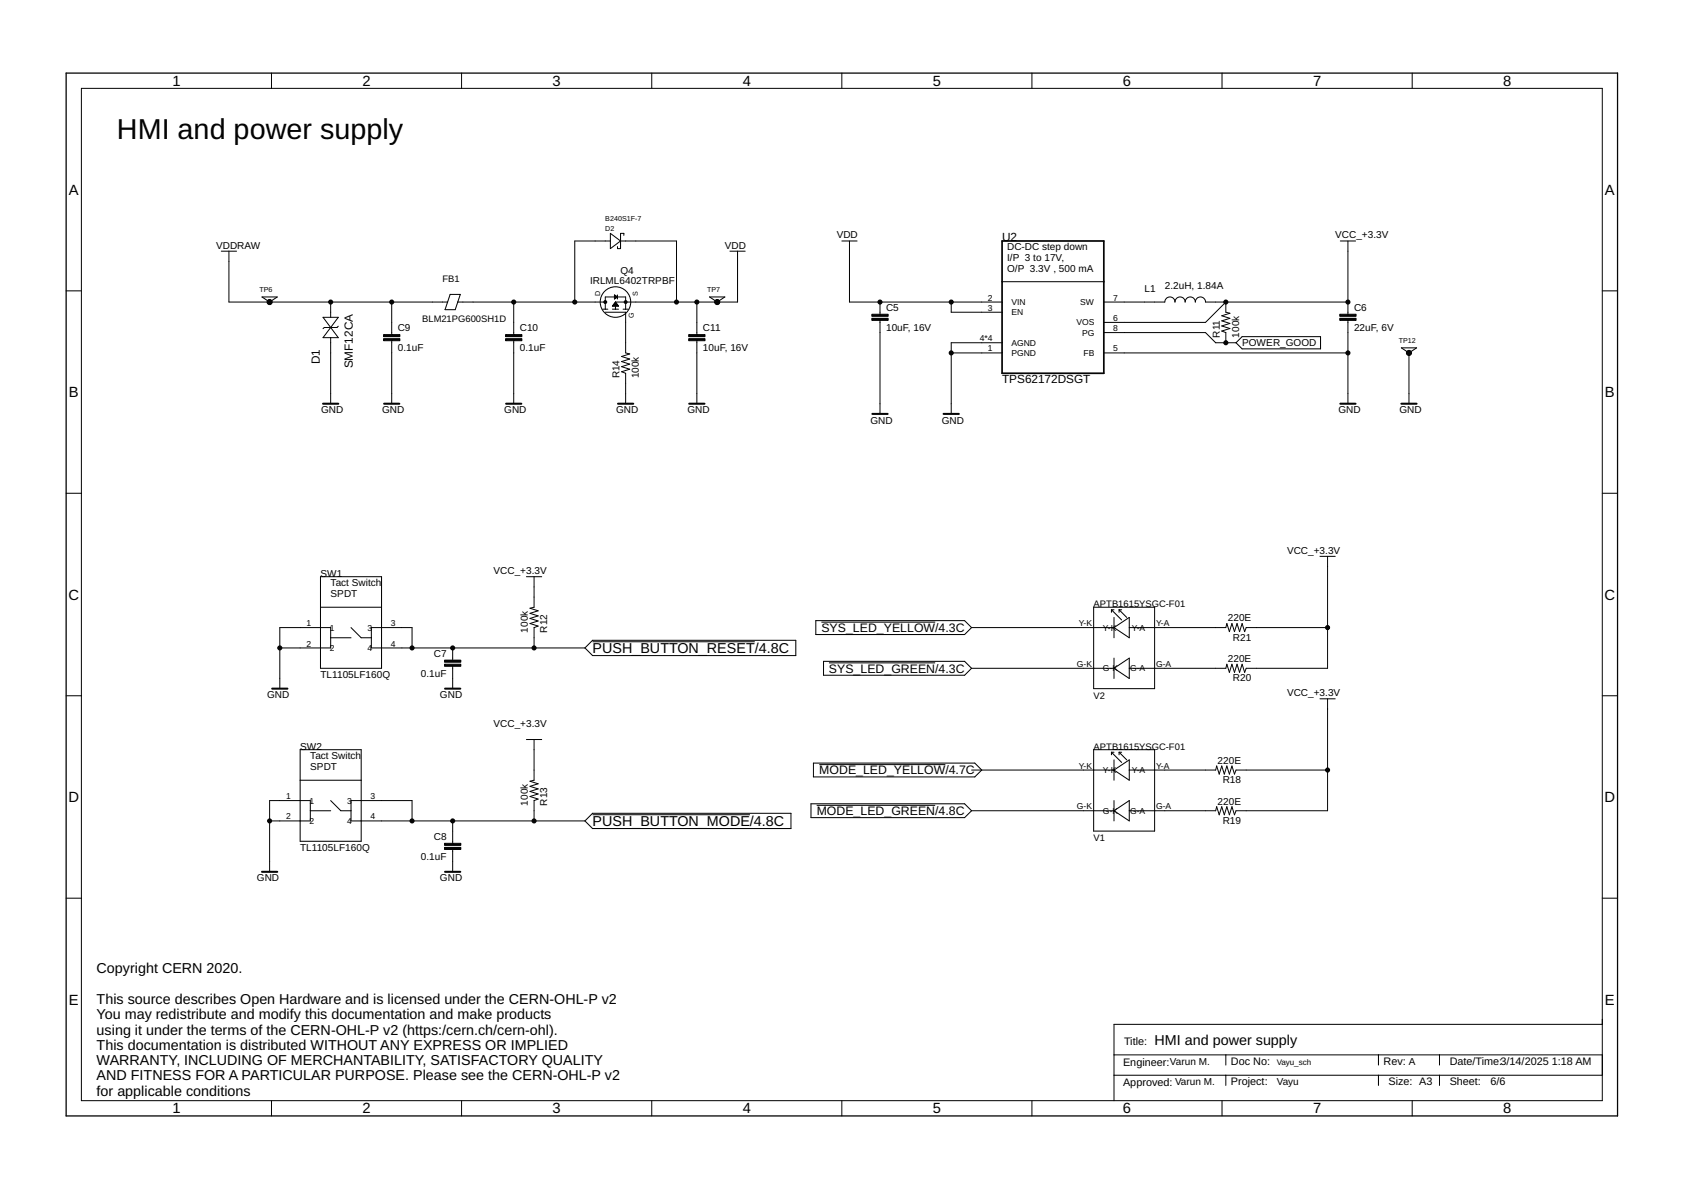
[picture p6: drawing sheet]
<svg xmlns="http://www.w3.org/2000/svg" width="420mm" height="297mm" viewBox="0 0 420 297" stroke-linecap="round" stroke-linejoin="round" font-family="sans-serif">
<g fill="none" stroke="#000" stroke-width=".25">
<path d="M67.8 18.2v3.9M115.2 18.2v3.9M162.7 18.2v3.9M210.2 18.2v3.9M257.6 18.2v3.9M305.1 18.2v3.9M352.6 18.2v3.9M20.3 22.1h379.7v252.6h-379.7zM152.4 58.3l2.5 1.9-2.5 1.9zM154.9 58.3v3.8M155 58.3h.7v.5M16.5 72.6h3.8"/>
<path d="M55.2 62.7h3.9M57.1 62.7v12.7h54.6M65.4 74.1h3.8l-1.9 1.3zM80.6 79.2h3.9l-3.9 5.1h3.9zM82.5 75.4v3.8M97.8 75.4v8.1M112.4 73.5h2.5l-1.3 3.8h-2.5zM114.3 75.4h36.8M128.2 75.4v8.1M150.5 77.2h1.2M151.1 77.9h5.1v10.2l1 .2-2 .7 2 .6-2 .7 2 .6-2 .6 2 .7-2 .6 1 .4v7.6M151.1 77.2v-3.1h5.1v3.1"/>
<path d="M152.4 60.2h-8.9v15.2M152.9 77.2h1.5M153 76.3h1.3M153.1 76.1h1.1M153.2 76h.9M153.3 75.9h.7M153.4 75.8h.5M153.4 73.6l.8 .5-.8 .5zM153.4 74.6h.1M153.4 74.5h.2M153.4 74.3h.4M153.4 74.2h.6"/>
<path d="M153.4 74.1h.7M153.4 74h.5M153.4 73.9h.4M153.4 73.7h.2M153.5 75.7h.4M153.5 75.5h.3M153.6 75.4v1.8M153.6 75.4l.8 1h-1.5zM154.2 61.6v.5h.7M154.2 73.6v1M154.9 60.2h14v15.2M155.6 77.2h1.2"/>
<path d="M174 75.4v8.1M177.1 74.1h3.9l-2 1.3zM182.2 62.7h3.8M184.1 62.7v12.7h-30.5M210.2 60.2h3.8M212.1 60.2v15.2h38.1M219.7 75.4v3M219.7 80v23.3M237.5 75.4v2.5h12.7M250.2 70.3h25.4M275.6 75.4h15.2a1.27 1.27 0 0 1 1.3-1.3 1.27 1.27 0 0 1 1.2 1.3 1.27 1.27 0 0 1 1.3-1.3 1.27 1.27 0 0 1 1.3 1.3 1.27 1.27 0 0 1 1.2-1.3 1.27 1.27 0 0 1 1.3 1.3 1.27 1.27 0 0 1 1.3-1.3 1.27 1.27 0 0 1 1.2 1.3h35.6M334.6 60.2h3.8"/>
<path d="M336.5 60.2v18.2M336.5 80v20.8M400 72.6h3.8M82.5 84.3v16.5M84.5 81.4l-.4 .3h-3.1l-.4 .3M97.8 85v15.8M128.2 85v15.8M174 85v15.8M237.5 88.1h12.7M250.2 85.6h-12.7v17.7M275.6 80.5h25.3l5.1-5.1v2.5l1 .3-2 .6 2 .7-2 .6 2 .6-2 .7 2 .6-2 .6 1 .4v2.6M275.6 88.1h60.9"/>
<path d="M275.6 83h25.3l2.6 2.6h5.1M310.1 84h19.6v3.1h-19.6l-1.5-1.5zM349.8 86.8h3.9l-2 1.3zM351.7 88.1v12.7M16.5 123.1h3.8M329.5 138.9h3.8M331.4 138.9v27.9h-20.3l-.4 1-.6-2-.6 2-.7-2-.6 2-.6-2-.7 2-.6-2-.3 1h-24.1M400 123.1h3.8M80 144h15.2v22.8h-15.2zM80 151.6h15.2M82.5 159.2h5.1M87.6 156.7l2.6 2.5h2.5"/>
<path d="M131.4 144h3.8M133.3 144v7.6l-1 .2 2 .7-2 .6 2 .6-2 .7 2 .6-2 .6 2 .7-1 .4v5M147.9 159.8h50.8v3.8h-50.8l-1.9-1.9zM203.7 154.9h37.1l1.7 1.8-1.7 1.7h-37.1zM205.1 155.3h28.4M242.5 156.7h35.6M273 151.6h15.2v20.3h-15.2zM277.5 152.2v.6M277.5 152.2l2.5 2.5M277.5 152.2h.6M278.1 154.1v5.1M278.1 156.7l3.8-2.6v5.1z"/>
<path d="M279.4 152.2v.6M279.4 152.2l1.9 1.9M279.4 152.2h.6M281.9 156.7h24.1l.3-1.1 .6 2.1 .7-2.1 .6 2.1 .6-2.1 .7 2.1 .6-2.1 .6 2.1 .4-1h20.3M16.5 173.7h3.8M69.8 161.7h12.7v-5h-12.7v15.2M102.9 161.7v-5h-10.2v5h53.3M113 161.7v3.1M113 166.3v5.6M147.9 160.2h40.5M205.6 165.1h35.2l1.7 1.7-1.7 1.8h-35.2zM206.9 165.5h26.6"/>
<path d="M242.5 166.8h35.6M278.1 164.3v5.1M278.1 166.8l3.8-2.5v5.1zM329.5 174.4h3.8M331.4 174.4v28h-22.8l-.4 1-.6-2-.7 2-.6-2-.7 2-.6-2-.6 2-.7-2-.2 1h-21.6M400 173.7h3.8M74.9 187.1h15.3v22.9h-15.3zM74.9 194.8h15.3M82.5 199.8l2.6 2.6h2.5M131.4 184.6h3.8M133.3 184.6v10.2l-1 .2 2 .6-2 .7 2 .6-2 .6 2 .7-2 .6 2 .7-1 .3v5.1M203.1 190.5h40.3l1.7 1.7-1.7 1.7h-40.3z"/>
<path d="M204.5 190.9h31.5M242.5 192.2h35.6M273 187.1h15.2v20.4h-15.2zM277.5 187.8l2.5 2.5M277.5 187.8h.6M277.5 187.8v.6M278.1 189.7v5.1M278.1 199.8v5.1M278.1 192.2l3.8-2.5v5.1zM279.4 187.8l1.9 1.9M279.4 187.8h.6M279.4 187.8v.6"/>
<path d="M281.9 192.2h21.6l.2-1 .7 2 .6-2 .6 2 .7-2 .6 2 .7-2 .6 2 .4-1h22.8M67.3 204.9h10.2v-5.1h-10.2v17.8M77.5 202.4h5M102.9 204.9v-5.1h-15.3v5.1h58.4M113 204.9v5.6M113 212v5.6M147.9 203h49.6v3.8h-49.6l-1.9-1.9zM147.9 203.4h39.3M202.5 200.6h38.3l1.7 1.8-1.7 1.7h-38.3zM203.9 201h29.6M242.5 202.4h35.6M278.1 202.4l3.8-2.6v5.1z"/>
<path d="M16.5 224.2h3.8M400 224.2h3.8M400 255.7h-121.9v19M67.8 274.7v3.9M115.2 274.7v3.9M162.7 274.7v3.9M210.2 274.7v3.9M257.6 274.7v3.9M278.1 268.4h121.9M278.1 263.3h121.9M305.1 274.7v3.9M306 263.3v2.6"/>
<path d="M306 268.4v2.5M344.1 263.3v2.6M344.1 268.4v2.5M352.6 274.7v3.9M359.4 263.3v2.6M359.4 268.4v2.5"/>
<circle cx="153.6" cy="75.4" r="3.8"/>
</g>
<path d="M16.5 18.2h387.3v260.4h-387.3z" fill="none" stroke="#000" stroke-width=".32"/>
<path d="M250.2 60.2h25.4v33h-25.4z" fill="none" stroke="#000" stroke-width=".42"/>
<g fill="none" stroke="#000" stroke-width=".51">
<path d="M80.6 100.8h3.9M95.9 100.8h3.8M126.3 100.8h3.9M154.3 100.8h3.8M172.1 100.8h3.8M217.8 103.3h3.8M235.6 103.3h3.8M334.6 100.8h3.8M349.8 100.8h3.9M67.9 171.9h3.9M111.1 171.9h3.8M65.4 217.6h3.8"/>
<path d="M111.1 217.6h3.8"/>
</g>
<g fill="#000" stroke="#000" stroke-width=".25">
<path d="M217.7 79.5h4v.5h-4zM217.7 78.4h4v.6h-4zM334.5 79.5h4v.5h-4zM334.5 78.4h4v.6h-4zM95.8 84.5h4v.5h-4zM95.8 83.5h4v.5h-4zM126.2 84.5h4.1v.5h-4.1zM126.2 83.5h4.1v.5h-4.1zM171.9 84.5h4.1v.5h-4.1zM171.9 83.5h4.1v.5h-4.1zM111 165.8h4v.5h-4zM111 164.8h4v.5h-4z"/>
<path d="M111 211.5h4v.5h-4zM111 210.5h4v.5h-4z"/>
</g>
<g fill="#000" stroke="#000" stroke-width=".25">
<circle cx="67.3" cy="75.4" r=".51"/>
<circle cx="67.3" cy="75.4" r=".64"/>
<circle cx="82.5" cy="75.4" r=".51"/>
<circle cx="97.8" cy="75.4" r=".51"/>
<circle cx="128.2" cy="75.4" r=".51"/>
<circle cx="143.5" cy="75.4" r=".51"/>
<circle cx="151.1" cy="75.4" r=".36"/>
<circle cx="156.2" cy="75.4" r=".36"/>
<circle cx="168.9" cy="75.4" r=".51"/>
<circle cx="174" cy="75.4" r=".51"/>
<circle cx="179" cy="75.4" r=".51"/>
<circle cx="179" cy="75.4" r=".64"/>
<circle cx="219.7" cy="75.4" r=".51"/>
<circle cx="237.5" cy="75.4" r=".51"/>
<circle cx="306" cy="75.4" r=".51"/>
<circle cx="336.5" cy="75.4" r=".51"/>
<circle cx="237.5" cy="88.1" r=".51"/>
<circle cx="306" cy="85.6" r=".51"/>
<circle cx="336.5" cy="88.1" r=".51"/>
<circle cx="351.7" cy="88.1" r=".64"/>
<circle cx="331.4" cy="156.7" r=".51"/>
<circle cx="69.8" cy="161.7" r=".51"/>
<circle cx="102.9" cy="161.7" r=".51"/>
<circle cx="113" cy="161.7" r=".51"/>
<circle cx="133.3" cy="161.7" r=".51"/>
<circle cx="331.4" cy="192.2" r=".51"/>
<circle cx="67.3" cy="204.9" r=".51"/>
<circle cx="102.9" cy="204.9" r=".51"/>
<circle cx="113" cy="204.9" r=".51"/>
<circle cx="133.3" cy="204.9" r=".51"/>
</g>
<text font-size="7.2" x="29.2" y="34.8">HMI and power supply</text>
<g font-size="3.7">
<text x="43" y="21.4">1</text>
<text x="90.5" y="21.4">2</text>
<text x="138" y="21.4">3</text>
<text x="185.4" y="21.4">4</text>
<text x="232.9" y="21.4">5</text>
<text x="280.3" y="21.4">6</text>
<text x="327.8" y="21.4">7</text>
<text x="375.3" y="21.4">8</text>
<text x="17.2" y="48.6">A</text>
<text x="400.7" y="48.6">A</text>
<text x="17.2" y="99.2">B</text>
<text x="400.7" y="99.2">B</text>
<text x="17.1" y="149.7">C</text>
<text x="400.6" y="149.7">C</text>
<text x="17.1" y="200.2">D</text>
<text x="400.6" y="200.2">D</text>
<text x="17.2" y="250.8">E</text>
<text x="400.7" y="250.8">E</text>
<text x="43" y="277.9">1</text>
<text x="90.5" y="277.9">2</text>
<text x="138" y="277.9">3</text>
<text x="185.4" y="277.9">4</text>
<text x="232.9" y="277.9">5</text>
<text x="280.3" y="277.9">6</text>
<text x="327.8" y="277.9">7</text>
<text x="375.3" y="277.9">8</text>
</g>
<g font-size="3.6">
<text x="147.9" y="163">PUSH_BUTTON_RESET/4.8C</text>
<text x="147.9" y="206.2">PUSH_BUTTON_MODE/4.8C</text>
<text x="24.1" y="243">Copyright CERN 2020.</text>
<text x="24.1" y="250.6">This source describes Open Hardware and is licensed under the CERN-OHL-P v2</text>
<text x="24.1" y="254.4">You may redistribute and modify this documentation and make products</text>
<text x="24.1" y="258.2">using it under the terms of the CERN-OHL-P v2 (https:/cern.ch/cern-ohl).</text>
<text x="24.1" y="262">This documentation is distributed WITHOUT ANY EXPRESS OR IMPLIED</text>
<text x="288.3" y="260.8">HMI and power supply</text>
<text x="24.1" y="265.9">WARRANTY, INCLUDING OF MERCHANTABILITY, SATISFACTORY QUALITY</text>
<text x="24.1" y="269.7">AND FITNESS FOR A PARTICULAR PURPOSE. Please see the CERN-OHL-P v2</text>
<text x="24.1" y="273.5">for applicable conditions</text>
</g>
<g font-size="3.1">
<text x="205.1" y="157.7">SYS_LED_YELLOW/4.3C</text>
<text x="206.9" y="167.9">SYS_LED_GREEN/4.3C</text>
<text x="204.5" y="193.3">MODE_LED_YELLOW/4.7C</text>
<text x="203.9" y="203.5">MODE_LED_GREEN/4.8C</text>
</g>
<g font-size="2.9">
<text x="250.2" y="60.2">U2</text>
<text x="79.9" y="90.9" transform="rotate(-90 79.9 90.9)">D1</text>
<text x="88.1" y="92" transform="rotate(-90 88.1 92)">SMF12CA</text>
<text x="250.2" y="95.7">TPS62172DSGT</text>
</g>
<g font-size="2.7">
<text x="280.6" y="260.8">Title:</text>
<text x="280.4" y="266">Engineer:Varun M.</text>
<text x="307.3" y="265.9">Doc No:</text>
<text x="345.4" y="265.9">Rev: A</text>
<text x="361.9" y="265.9">Date/Time:3/14/2025</text>
<text x="387.4" y="265.9">1:18 AM</text>
<text x="280.4" y="271.1">Approved: Varun M.</text>
<text x="307.3" y="270.9">Project:</text>
<text x="346.7" y="270.9">Size: A3</text>
<text x="361.9" y="270.9">Sheet:</text>
<text x="372.1" y="270.9">6/6</text>
</g>
<g font-size="2.5">
<text x="208.9" y="59.5">VDD</text>
<text x="333.3" y="59.5">VCC_+3.3V</text>
<text x="54" y="62.1">VDDRAW</text>
<text x="181" y="62.1">VDD</text>
<text x="251.4" y="62.4">DC-DC step down</text>
<text x="251.4" y="65.1">I/P 3 to 17V,</text>
<text x="147.3" y="70.8">IRLML6402TRPBF</text>
<text x="154.9" y="68.3">Q4</text>
<text x="251.4" y="67.8">O/P 3.3V , 500 mA</text>
<text x="221.2" y="77.5">C5</text>
<text x="285.7" y="72.8">L1</text>
<text x="290.8" y="72.1">2.2uH, 1.84A</text>
<text x="338" y="77.5">C6</text>
<text x="99.3" y="82.6">C9</text>
<text x="129.8" y="82.6">C10</text>
<text x="175.5" y="82.6">C11</text>
<text x="221.2" y="82.6">10uF, 16V</text>
<text x="338" y="82.6">22uF, 6V</text>
<text x="99.3" y="87.7">0.1uF</text>
<text x="129.8" y="87.7">0.1uF</text>
<text x="175.5" y="87.7">10uF, 16V</text>
<text x="304.5" y="84.3" transform="rotate(-90 304.5 84.3)">R11</text>
<text x="309.3" y="84.3" transform="rotate(-90 309.3 84.3)">100k</text>
<text x="310.1" y="86.4">POWER_GOOD</text>
<text x="154.7" y="94.4" transform="rotate(-90 154.7 94.4)">R14</text>
<text x="159.5" y="94.4" transform="rotate(-90 159.5 94.4)">100k</text>
<text x="80.2" y="103.2">GND</text>
<text x="95.4" y="103.2">GND</text>
<text x="125.9" y="103.2">GND</text>
<text x="153.8" y="103.2">GND</text>
<text x="171.6" y="103.2">GND</text>
<text x="217.3" y="105.7">GND</text>
<text x="235.1" y="105.7">GND</text>
<text x="334.1" y="103.2">GND</text>
<text x="349.4" y="103.2">GND</text>
<text x="80" y="144">SW1</text>
<text x="123.2" y="143.3">VCC_+3.3V</text>
<text x="321.3" y="138.2">VCC_+3.3V</text>
<text x="82.5" y="146.4">Tact Switch</text>
<text x="82.5" y="149">SPDT</text>
<text x="306.5" y="155.1">220E</text>
<text x="131.8" y="157.9" transform="rotate(-90 131.8 157.9)">100k</text>
<text x="136.6" y="157.9" transform="rotate(-90 136.6 157.9)">R12</text>
<text x="307.8" y="159.9">R21</text>
<text x="108.3" y="163.9">C7</text>
<text x="306.5" y="165.3">220E</text>
<text x="80" y="169.4">TL1105LF160Q</text>
<text x="105.1" y="169">0.1uF</text>
<text x="307.8" y="170.1">R20</text>
<text x="321.3" y="173.8">VCC_+3.3V</text>
<text x="66.7" y="174.3">GND</text>
<text x="109.8" y="174.3">GND</text>
<text x="123.2" y="181.4">VCC_+3.3V</text>
<text x="74.9" y="187.1">SW2</text>
<text x="77.5" y="189.5">Tact Switch</text>
<text x="304" y="190.7">220E</text>
<text x="77.5" y="192.2">SPDT</text>
<text x="305.3" y="195.5">R18</text>
<text x="131.8" y="201.1" transform="rotate(-90 131.8 201.1)">100k</text>
<text x="136.6" y="201.1" transform="rotate(-90 136.6 201.1)">R13</text>
<text x="304" y="200.8">220E</text>
<text x="108.3" y="209.6">C8</text>
<text x="305.3" y="205.6">R19</text>
<text x="74.9" y="212.5">TL1105LF160Q</text>
<text x="105.1" y="214.7">0.1uF</text>
<text x="64.1" y="220">GND</text>
<text x="109.8" y="220">GND</text>
<text x="318.7" y="270.9">Vayu</text>
</g>
<g font-size="2.3">
<text x="110.5" y="70.3">FB1</text>
<text x="105.4" y="80.5">BLM21PG600SH1D</text>
<text x="273" y="151.6">APTB1615YSGC-F01</text>
<text x="273" y="174.4">V2</text>
<text x="273" y="187.1">APTB1615YSGC-F01</text>
<text x="273" y="210">V1</text>
</g>
<g font-size="2.1">
<text x="246.6" y="75">2</text>
<text x="246.6" y="77.6">3</text>
<text x="252.5" y="76.2">VIN</text>
<text x="269.7" y="76.2">SW</text>
<text x="277.9" y="75">7</text>
<text x="252.5" y="78.7">EN</text>
<text x="268.7" y="81.2">VOS</text>
<text x="270.1" y="83.8">PG</text>
<text x="277.9" y="82.7">8</text>
<text x="277.9" y="80.1">6</text>
<text x="244.6" y="85.2">4*4</text>
<text x="246.6" y="87.7">1</text>
<text x="252.5" y="86.3">AGND</text>
<text x="252.5" y="88.8">PGND</text>
<text x="270.5" y="88.8">FB</text>
<text x="277.9" y="87.7">5</text>
<text x="76.5" y="156.3">1</text>
<text x="76.5" y="161.4">2</text>
<text x="82.3" y="157.4">1</text>
<text x="91.7" y="157.4">3</text>
<text x="97.6" y="156.3">3</text>
<text x="97.6" y="161.4">4</text>
<text x="269.3" y="156.3">Y-K</text>
<text x="275.4" y="157.4">Y-K</text>
<text x="282.6" y="157.4">Y-A</text>
<text x="288.6" y="156.3">Y-A</text>
<text x="82.3" y="162.5">2</text>
<text x="91.7" y="162.5">4</text>
<text x="268.9" y="166.5">G-K</text>
<text x="275.4" y="167.6">G-K</text>
<text x="282.1" y="167.6">G-A</text>
<text x="288.6" y="166.5">G-A</text>
<text x="269.3" y="191.9">Y-K</text>
<text x="288.6" y="191.9">Y-A</text>
<text x="275.4" y="193">Y-K</text>
<text x="282.6" y="193">Y-A</text>
<text x="71.4" y="199.5">1</text>
<text x="77.3" y="200.6">1</text>
<text x="86.6" y="200.6">3</text>
<text x="92.5" y="199.5">3</text>
<text x="268.9" y="202">G-K</text>
<text x="275.4" y="203.1">G-K</text>
<text x="282.1" y="203.1">G-A</text>
<text x="288.6" y="202">G-A</text>
<text x="71.4" y="204.6">2</text>
<text x="77.3" y="205.7">2</text>
<text x="86.6" y="205.7">4</text>
<text x="92.5" y="204.6">4</text>
</g>
<text font-size="2" x="318.7" y="265.9">Vayu_sch</text>
<g font-size="1.8">
<text x="151.1" y="55.1">B240S1F-7</text>
<text x="151.1" y="57.6">D2</text>
<text x="64.8" y="72.8">TP6</text>
<text x="149.8" y="73.9" transform="rotate(-90 149.8 73.9)">D</text>
<text x="159.2" y="73.9" transform="rotate(-90 159.2 73.9)">S</text>
<text x="176.5" y="72.8">TP7</text>
<text x="158.2" y="79.5" transform="rotate(-90 158.2 79.5)">G</text>
<text x="349.2" y="85.5">TP12</text>
</g>
</svg>
